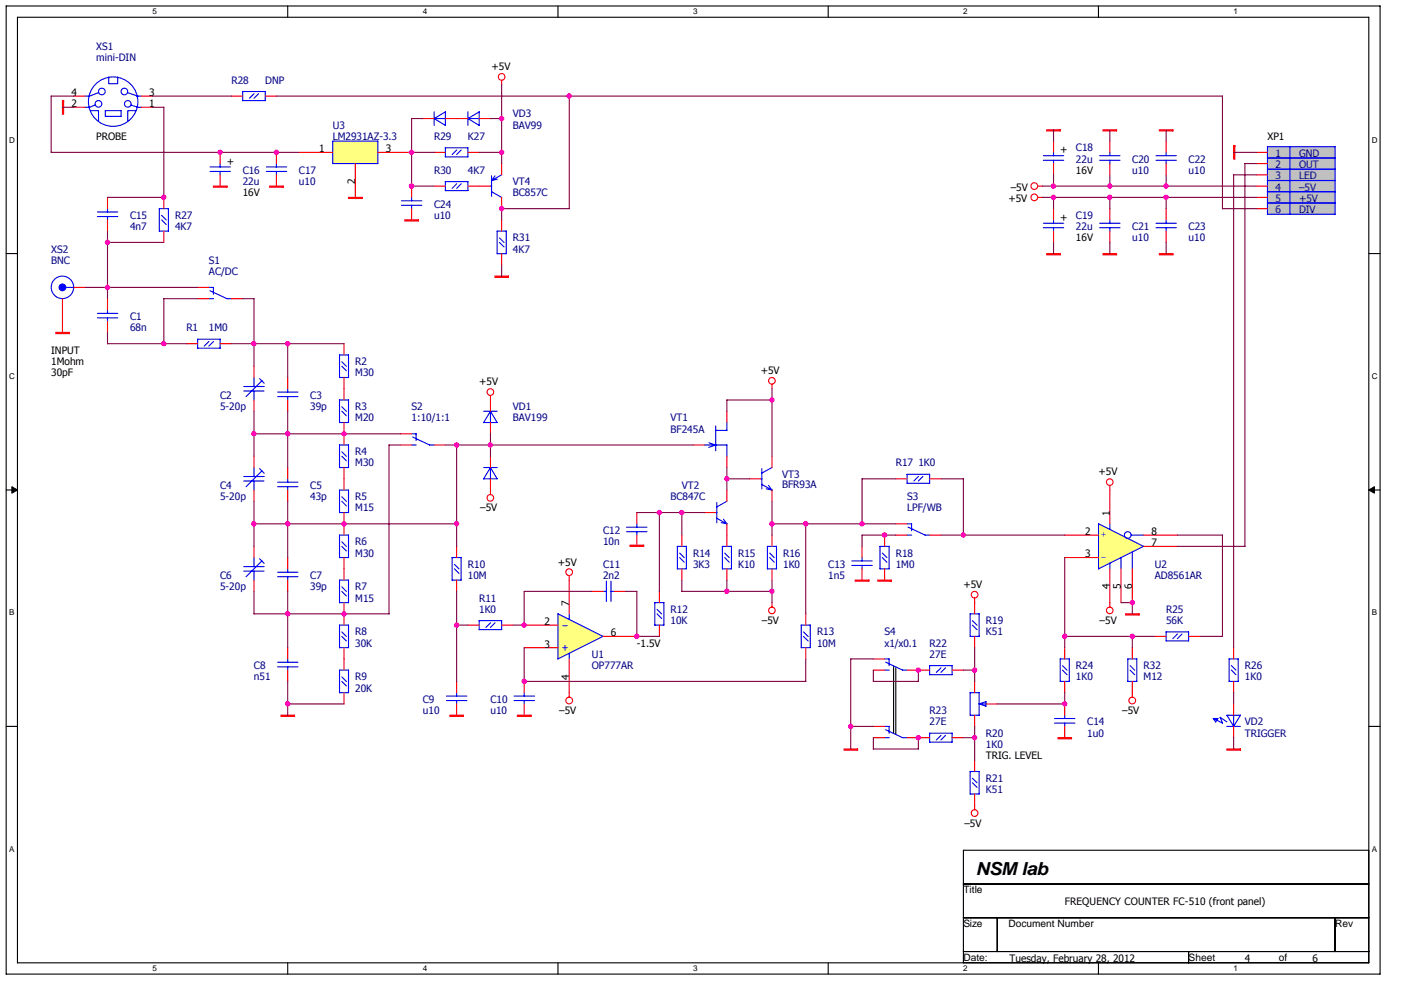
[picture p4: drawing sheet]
<svg xmlns="http://www.w3.org/2000/svg" width="297mm" height="210mm" viewBox="0 0 297 210" stroke-linecap="round" stroke-linejoin="round" font-family="sans-serif">
<path d="M1.3 1.3h291.3v205.3h-291.3zM3.7 3.7h286.5v200.5h-286.5z" fill="none" stroke="#000" stroke-width=".23"/>
<g fill="#fff">
<path d="M32.3 1.5h1v1.9h-1z"/>
<path d="M32.3 204.5h1v1.9h-1z"/>
</g>
<path d="M61 1.3v2.4M61 204.2v2.4" fill="none" stroke="#000" stroke-width=".23"/>
<g fill="#fff">
<path d="M89.6 1.5h1v1.9h-1z"/>
<path d="M89.6 204.5h1v1.9h-1z"/>
</g>
<path d="M118.3 1.3v2.4M118.3 204.2v2.4" fill="none" stroke="#000" stroke-width=".23"/>
<g fill="#fff">
<path d="M146.9 1.5h1v1.9h-1z"/>
<path d="M146.9 204.5h1v1.9h-1z"/>
</g>
<path d="M175.6 1.3v2.4M175.6 204.2v2.4" fill="none" stroke="#000" stroke-width=".23"/>
<g fill="#fff">
<path d="M204.2 1.5h1v1.9h-1z"/>
<path d="M204.2 204.5h1v1.9h-1z"/>
</g>
<path d="M232.9 1.3v2.4M232.9 204.2v2.4" fill="none" stroke="#000" stroke-width=".23"/>
<g fill="#fff">
<path d="M261.5 1.5h1v1.9h-1z"/>
<path d="M261.5 204.5h1v1.9h-1z"/>
<path d="M1.9 28.7h1.3v1.9h-1.3z"/>
<path d="M290.8 28.7h1.3v1.9h-1.3z"/>
<path d="M1.9 78.8h1.3v1.9h-1.3z"/>
<path d="M290.8 78.8h1.3v1.9h-1.3z"/>
</g>
<path d="M1.3 53.8h2.4M290.2 53.8h2.4" fill="none" stroke="#000" stroke-width=".23"/>
<g fill="#fff">
<path d="M1.9 129h1.1v1.9h-1.1z"/>
<path d="M290.8 129h1.1v1.9h-1.1z"/>
</g>
<path d="M1.3 103.9h2.4M290.2 103.9h2.4" fill="none" stroke="#000" stroke-width=".23"/>
<path d="M2.5 103.2l1.2 .7-1.2 .7zM290.2 103.9l1.2-.7v1.4z" fill="#000" stroke="#000" stroke-width=".21"/>
<g fill="#fff">
<path d="M1.9 179.1h1.1v1.9h-1.1z"/>
<path d="M290.8 179.1h1.1v1.9h-1.1z"/>
</g>
<path d="M1.3 154.1h2.4M189.5 141.2v14.3M189.9 141.4v14.4M290.2 154.1h2.4M204.3 180.3h85.9v23.9h-85.9zM204.3 187.5h85.9M204.3 194.7h85.9M211.4 194.7v7.1M283.1 194.7v7.1M204.3 201.8h85.9M252 201.8v2.4" fill="none" stroke="#000" stroke-width=".23"/>
<path d="M268.7 31.1v14.3h14.4v-14.3z" fill-rule="evenodd" fill="#c0c0c0" stroke="#c0c0c0" stroke-width=".23"/>
<g fill="#ffff80" stroke="#ffff80" stroke-width=".23">
<path d="M70.5 29.9v4.8h9.6v-4.8z" fill-rule="evenodd"/>
<path d="M118.3 130.2l9.6 4.8-9.6 4.8z" fill-rule="evenodd"/>
<path d="M232.9 111.1l9.6 4.8-9.6 4.7z" fill-rule="evenodd"/>
</g>
<g fill="none" stroke="#f00" stroke-width=".23">
<path d="M106.4 17v1M15.6 20.4h2.4M15.6 22.8h2.4M30 20.4h2.4M30 22.8h2.4M46.7 32.3v2.4M46.7 37.1v2.4M49.1 20.4h2.4M56.2 20.4h2.4M58.6 32.3v2.4M58.6 37.1v2.4M63.4 32.3h7.1"/>
<path d="M75.3 34.7v7.2M80.1 32.3h7.2M87.3 39.5v2.4M89.7 25.1h2.4M92.1 39.5h2.3M92.1 32.3h2.3M94.4 25.1h4.8M99.2 39.5h4.8M99.2 32.3h2.4M101.6 25.1h2.4M106.4 34.7v2.4M220 39.5h1"/>
<path d="M223.4 29.9v2.4M223.4 34.7v2.4M235.3 29.9v2.4M235.3 34.7v2.4M247.2 29.9v2.4M247.2 34.7v2.4M266.3 39.5h2.4M266.3 32.3h2.4M266.3 34.7h2.4M266.3 37.1h2.4M22.8 41.9v2.4M22.8 46.6v2.4"/>
<path d="M34.7 41.9v2.4M34.7 49v2.4M87.3 44.3v2.3M106.4 41.9v2.4M106.4 46.6v2.4M106.4 53.8v2.4M220 41.9h1M223.4 44.3v2.3M223.4 49v2.4M235.3 44.3v2.3M235.3 49v2.4M247.2 44.3v2.3"/>
<path d="M247.2 49v2.4M266.3 41.9h2.4M266.3 44.3h2.4M13.2 63.4v7.1M15.6 61h2.4M22.8 63.4v2.3M22.8 68.1v2.4M39.5 72.9h2.4M41.9 61h2.4M41.9 63.4h2.4M46.7 72.9h2.4M49.1 63.4h2.4"/>
<path d="M53.8 77.7v2.4M72.9 72.9v2.4M53.8 84.8v2.4M53.8 96.8v2.4M61 80.1v2.3M61 84.8v2.4M61 99.2v2.4M72.9 80.1v4.7M72.9 89.6v4.8M72.9 99.2v4.7M84.9 94.4h2.4M84.9 92h2.4"/>
<path d="M92.1 94.4h2.3M104 83.9v3.3M104 89.6v2.4M104 96.8v2.4M147 94.4h2.3M154.1 87.2v2.4M154.1 96.8v2.4M163.7 81.5v1M163.7 96.8v2.4M53.8 103.9v2.4M53.8 115.9v2.4M61 103.9v2.4"/>
<path d="M61 118.3v2.3M72.9 108.7v4.8M72.9 118.3v4.7M96.8 115.9v2.4M104 101.6v3.3M135 108.7v2.4M135 113.5v2.4M144.6 113.5v2.4M149.3 108.7h2.4M154.1 103.9v2.4M154.1 111.1v4.8M158.9 101.6h2.4"/>
<path d="M163.7 103.9v2.4M163.7 113.5v2.4M182.8 115.9v2.4M187.6 113.5v2.4M189.9 101.6h2.4M189.9 113.5h2.4M189.9 111.1h2.4M197.1 101.6h2.4M197.1 113.5h2.4M225.7 113.5h7.2M225.7 118.3h7.2M235.3 103v8.1"/>
<path d="M242.5 113.5h7.1M242.5 115.9h7.1M53.8 123v2.4M61 123v2.4M61 137.4v2.4M72.9 127.8v4.8M72.9 137.4v4.7M96.8 123v2.4M99.2 132.6h2.4M106.4 132.6h2.4M111.1 132.6h7.2M111.1 137.4h7.2"/>
<path d="M120.7 122.1v8.1M120.7 139.8v8.1M125.5 125.4h2.4M127.9 135h7.1M130.2 125.4h2.4M139.8 125.4v2.4M139.8 132.6v2.4M144.6 120.6v2.4M154.1 120.6v2.4M163.7 120.6v2.4M163.7 127.8v1M170.8 130.2v2.4"/>
<path d="M170.8 137.4v2.4M182.8 120.6v2.4M185.2 139.8h2.4M187.6 120.6v2.4M206.6 126.9v3.3M206.6 135v2.4M225.7 137.4v2.4M235.3 120.6v8.2M237.7 120.6v7.2M240.1 120.6v7.2M240.1 137.4v2.4M244.9 135h2.3"/>
<path d="M252 135h2.4M261.6 137.4v2.4M61 142.1v2.4M72.9 146.9v2.4M96.8 144.5v2.4M96.8 149.3v2.4M111.1 144.5v2.4M111.1 149.3v2.4M185.2 156.5h2.4M185.2 154.1h2.4M185.2 142.1h2.4M192.3 156.5h4.8"/>
<path d="M192.3 142.1h4.8M201.9 156.5h2.4M201.9 142.1h2.4M206.6 144.5v2.4M206.6 151.7v2.4M209 149.3h2.4M225.7 144.5v2.4M225.7 149.3v2.4M225.7 154.1v2.4M240.1 144.5v3.4M261.6 144.5v2.4M261.6 149.3v2.4"/>
<path d="M261.6 154.1v2.4M206.6 161.2v2.4M206.6 168.4v3.3"/>
<circle cx="106.4" cy="16.3" r=".7"/>
<circle cx="219.3" cy="39.5" r=".71"/>
<circle cx="219.3" cy="41.9" r=".71"/>
<circle cx="104" cy="83.1" r=".7"/>
<circle cx="163.7" cy="80.8" r=".7"/>
<circle cx="104" cy="105.6" r=".7"/>
<circle cx="235.3" cy="102.3" r=".7"/>
<circle cx="120.7" cy="121.4" r=".71"/>
<circle cx="163.7" cy="129.5" r=".7"/>
<circle cx="206.6" cy="126.1" r=".71"/>
<circle cx="235.3" cy="129.5" r=".7"/>
<circle cx="120.7" cy="148.6" r=".71"/>
<circle cx="240.1" cy="148.6" r=".71"/>
<circle cx="206.6" cy="172.5" r=".71"/>
</g>
<g fill="#f00" stroke="#f00" stroke-width=".23">
<path d="M221.9 27.5v.3h2.9v-.3z" fill-rule="evenodd"/>
<path d="M59.6 151.7v.2h2.8v-.2z" fill-rule="evenodd"/>
<path d="M179 158.9v.2h2.8v-.2z" fill-rule="evenodd"/>
<path d="M238.7 130.2v.3h2.8v-.3z" fill-rule="evenodd"/>
<path d="M260.1 158.9v.2h2.9v-.2z" fill-rule="evenodd"/>
<path d="M11.8 70.5v.3h2.9v-.3z" fill-rule="evenodd"/>
<path d="M109.7 151.7v.2h2.9v-.2z" fill-rule="evenodd"/>
<path d="M224.3 156.5v.2h2.9v-.2z" fill-rule="evenodd"/>
<path d="M186.1 123v.3h2.9v-.3z" fill-rule="evenodd"/>
<path d="M95.4 151.7v.2h2.9v-.2z" fill-rule="evenodd"/>
<path d="M181.3 123v.3h2.9v-.3z" fill-rule="evenodd"/>
<path d="M133.6 115.6v.3h2.9v-.3z" fill-rule="evenodd"/>
<path d="M73.9 41.9v.2h2.9v-.2z" fill-rule="evenodd"/>
<path d="M45.3 39.5v.2h2.8v-.2z" fill-rule="evenodd"/>
<path d="M57.2 39.5v.2h2.8v-.2z" fill-rule="evenodd"/>
<path d="M104.9 58.6v.2h2.9v-.2z" fill-rule="evenodd"/>
<path d="M13.2 21.3v2.9h.3v-2.9z" fill-rule="evenodd"/>
<path d="M233.9 27.5v.3h2.8v-.3z" fill-rule="evenodd"/>
<path d="M245.8 27.5v.3h2.9v-.3z" fill-rule="evenodd"/>
<path d="M221.9 53.8v.2h2.9v-.2z" fill-rule="evenodd"/>
<path d="M233.9 53.8v.2h2.8v-.2z" fill-rule="evenodd"/>
<path d="M245.8 53.8v.2h2.9v-.2z" fill-rule="evenodd"/>
<path d="M261.6 30.9v2.8h.2v-2.8z" fill-rule="evenodd"/>
<path d="M85.8 46.6v.3h2.9v-.3z" fill-rule="evenodd"/>
</g>
<g fill="none" stroke="#00f" stroke-width=".23">
<path d="M20.9 19.6l-1.9 .8M23 16.3v1.5h2v-1.5M27.1 19.7l2.2 .7M51.4 19.4h4.8v1.9h-4.7v-1.9M53.9 19.9l-1 .9M54.8 19.9l-1 .9M18 20.4h1M18 22.8h1M19.2 23.5h1.7v2.1M20.2 22.3l-1.2 .5M22.3 23.5h3.4v1.2h-3.4zM27.8 22.3l1.5 .5"/>
<path d="M28.8 23.5h-1.7v2.1M29 20.4h1M29 22.8h1M44.5 35.4h4.3M44.5 36.4h4.3M46.7 34.7v.7M46.7 36.4v.7M56.5 35.4h4.3M56.5 36.4h4.3M58.6 34.7v.7M58.6 36.4v.7M70.5 29.9h9.6v4.8h-9.6z"/>
<path d="M92 25.1h2.4M92.1 23.7v2.9M92.1 25.1l2.3 1.5M94.4 31.3h4.8v2h-4.8zM94.4 23.7v2.9M94.4 23.7l-2.4 1.5M96.8 39l-.9 1M96.8 31.8l-.9 1M97.8 39l-1 1M97.8 31.8l-1 1M99.2 25.1h2.4M99.2 23.7v2.9"/>
<path d="M99.2 38.5v1.9h-4.8v-1.9h4.8M101.6 23.7v2.9l-2.4-1.5M101.6 23.7l-2.4 1.5M104 39.5h.2M104.2 37.3v4.3M105 37.3l-.8 1M105.4 38l-1.2 .3M106.4 37.1l-2.2 1.2M221.2 33h4.3M221.2 34h4.3M223.4 32.3v.7M223.4 34v.7"/>
<path d="M233.1 33h4.4M233.1 34h4.4M235.3 32.3v.7M235.3 34v.7M245.1 33h4.3M245.1 34h4.3M247.2 32.3v.7M247.2 34v.7M268.7 38.3h14.4M268.7 33.5h14.4M268.7 35.9h14.4M273.5 31.1v14.3"/>
<path d="M283.1 31.1v14.4M283.1 31.1h-14.4v14.3M20.7 45h4.3M20.7 45.9h4.3M22.8 44.3v.7M22.8 45.9v.8M33.8 44.3l1.9-.1v4.8h-1.9zM34.3 46.6l.9 1M34.3 45.7l.9 1M85.1 42.6h4.3M85.1 43.5h4.3M87.3 41.9v.7"/>
<path d="M87.3 43.5v.8M104.2 40.7l2.2 1.2M105.4 49h1.9M105.4 49v4.8M105.9 51.4l1 1M105.9 50.5l1 .9M107.3 49l.1 4.8h-2M221.2 47.3h4.3M221.2 48.3h4.3M223.4 46.6v.8M223.4 48.3v.7M233.1 47.3h4.4"/>
<path d="M233.1 48.3h4.4M235.3 46.6v.8M235.3 48.3v.7M245.1 47.3h4.3M245.1 48.3h4.3M247.2 46.6v.8M247.2 48.3v.7M268.7 40.7h14.4M268.7 43.1h14.4M268.7 45.4h14.4M13.9 61h1.7M20.7 66.5h4.3"/>
<path d="M20.7 67.4h4.3M22.8 65.7v.8M22.8 67.4v.8M41.9 71.9h4.8v2M41.9 71.9v2M41.9 73.9h4.8M44.3 72.4l-1 1M44.3 61h1v1.4M44.3 63.4h1M44.5 61.7l3.6 1.7M45.3 72.4l-1 1M48.1 63.4h1"/>
<path d="M72 75.3h1.9v4.8h-1.9zM72.5 77.7l.9 1M72.5 76.7l.9 1M51.7 82.9h4.3M51.7 82h4.3M53.8 80.1v1.9M53.8 82.9v2M53.8 99.2v1.9M55 80.3l1 1M55 99.4l1 1M55.5 80.8l-3.3 3.3M55.5 99.9l-3.3 3.3"/>
<path d="M58.9 83.2h4.3M58.9 84.1h4.3M61 82.4v.8M61 84.1v.8M72.5 96.8l.9 .9M72.5 95.8l.9 1M72.5 87.2l.9 1M72.5 86.3l.9 .9M73.9 84.8v4.8h-1.9v-4.8h1.9M73.9 94.4v4.8h-1.9v-4.8h1.9M87.3 94.4h.9M87.3 92h.9"/>
<path d="M87.5 92.7l3.6 1.7h1M88.2 92v1.5M102.5 87.2h2.9M102.5 99.2h2.9M104 99.1l1.4 2.5h-2.9M104 87.2l1.4 2.4h-2.9M104 87.2v2.4M104 99.1v2.5M104 87.2l-1.5 2.4M104 99.2l-1.5 2.4M149.3 94.4h4.8M150.3 93.9l1.5 .5-1.5 .5"/>
<path d="M151.7 91.3h2.4M151.7 90.3v5.3M154.1 89.6v1.7M154.1 94.4v2.4M161.5 99.4v4.3M163.7 99.1l-2.2 1.3M51.7 102h4.3M51.7 101.1h4.3M53.8 102v2M53.8 118.3v1.9M55 118.5l1 1M55.5 119l-3.3 3.3"/>
<path d="M58.9 102.3h4.3M58.9 103.2h4.3M61 101.6v.7M61 103.2v.8M72 113.5h1.9v4.8h-1.9zM72 103.9h1.9v4.8h-1.9zM72.5 115.9l.9 1M72.5 114.9l.9 1M72.5 106.3l.9 1M72.5 105.4l.9 .9M95.8 118.3h2v4.7M95.9 118.3v4.8"/>
<path d="M96.3 119.7l1 1M132.8 112.8h4.4M132.8 111.8h4.4M135 111.1v.7M135 112.8v.7M144.1 118.3l1 1M144.1 117.3l1 1M151.7 108.7h.3M152 106.6v4.3M152 109.9l2.1 1.2M153.1 115.9h2v4.7h-1.9M153.2 115.9v4.8"/>
<path d="M153.4 110.1l.7 1-1.2-.3M153.6 118.3l1 1M153.6 117.3l1 1M154.1 106.3l-2.1 1.2M161.3 101.6h.2M161.5 102.7l2.2 1.3M162.7 115.9h1.9l.1 4.7h-2M162.7 115.9v4.8M162.9 103l.8 .9-1.2-.2M163.2 118.3l1 1M163.2 117.3l1 1M180.6 119.9h4.3"/>
<path d="M180.6 119h4.3M182.8 118.2v.8M182.8 119.9v.7M187.1 118.3l.9 1M187.1 117.3l.9 1M192.3 113.5h1M192.3 111.1h1M192.3 100.6h4.8v1.9h-4.8zM192.5 111.8l3.6 1.7M193.3 111.1v1.5M194.7 101l-.9 1M195.7 101l-1 1"/>
<path d="M196.1 113.5h1M235.3 111.1v1.2M235.3 119.4v1.2M237.7 118.2v2.4M239.8 113.5h2.7M240.1 117.1v3.5M242.5 115.9l-9.6-4.8v9.6M242.5 115.9l-9.6 4.7M51.7 121.1h4.3M51.7 120.2h4.3M53.8 121.1v2M58.9 121.4h4.3"/>
<path d="M58.9 122.3h4.3M61 120.6v.8M61 122.3v.8M61 139.8v.7M72 123h1.9v4.8h-1.9zM72 132.6h1.9v4.8h-1.9zM72.5 135l.9 1M72.5 134l.9 1M72.5 125.4l.9 1M72.5 124.5l.9 1M95.9 123h1.9M96.3 120.6l1 1"/>
<path d="M101.6 131.6h4.8v1.9h-4.8M101.6 131.6v2M104 132.1l-1 1M105 132.1l-1 1M118.3 130.2l9.6 4.8M118.3 130.2v9.6l9.6-4.8M120.7 130.2v1.2M120.7 138.5v1.3M127.9 125.4h.7M128.6 123.3v4.3M129.5 125.4h.8M129.5 123.3v4.3"/>
<path d="M139.3 130.2l1 1M139.3 129.2l1 1M140.8 127.8v4.8h-2M140.8 127.8h-2v4.8M143.6 120.6h1.9M145.5 120.6v-4.7h-1.9v4.8M169.9 132.6h1.9v4.8h-1.9zM170.3 135l1 1M170.3 134l1 1M186.6 120.6h1.9M187.6 139.8h.9M188.5 120.6v-4.7h-1.9v4.8"/>
<path d="M188.5 139.8v1.4M205.7 130.2h1.9v4.8h-1.9v-4.8M206.2 132.6l1 1M206.2 131.6l1 1M224.8 139.8h1.9M224.8 139.8v4.7h1.9M226.7 139.7v4.8M241 139.8h-1.9v4.7h1.9M241 139.7v4.8M247.2 134h4.8M247.2 134v2l4.8-.1M249.6 134.5l-.9 1"/>
<path d="M250.6 134.5l-1 1M252 134v1.9M260.6 139.8h1.9M262.5 139.7v4.8h-1.9v-4.7M58.9 140.5h4.3M58.9 141.4h4.3M61 141.4v.8M72.5 144.5l.9 1M72.5 143.6l.9 .9M73.9 142.1v4.8h-1.9v-4.8h1.9M94.7 147.6h4.3M94.7 148.6h4.3"/>
<path d="M96.8 146.9v.8M96.8 148.6v.7M109 147.6h4.3M109 148.6h4.3M111.1 146.9v.8M111.1 148.6v.7M187.6 156.5h.9M187.6 154.1h.9M187.6 142.1h.9M187.8 154.8l3.5 1.7h1M187.8 140.4l3.5 1.7h1M188.5 154.1v1.4"/>
<path d="M197.1 155.5h4.8v1.9M197.1 141.2h4.8M197.1 141.2v1.9h4.8M197.1 155.5v1.9h4.8M199.5 141.6l-1 1M199.5 156l-1 1M200.5 141.6l-1 1M200.5 156l-1 1M201.9 141.2v1.9M205.7 146.9h1.9M207.6 146.9v4.8h-1.9v-4.8M209 148.8v1l-1.4-.5"/>
<path d="M209.1 148.8l-1.5 .5h1.5M223.6 153.4h4.3M223.6 152.4h4.3M225.3 142.1l.9 1M225.3 141.2l.9 1M225.7 151.7v.7M225.7 153.4v.7M239.6 142.1l1 1M239.6 141.2l1 1M257.3 152.4h.9l-.5 .7zM258.7 152.1l1.4 1M258.7 152.2l.5 1.2-2-1"/>
<path d="M260.1 154.1h2.9M260.1 151.7h2.9l-1.4 2.4M260.1 151.7l1.5 2.4M261.1 141.2l.9 .9M261.1 142.1l.9 1M261.6 151.7v2.4M205.7 163.6h1.9v4.8h-1.9M205.7 163.6v4.8M206.2 166l1 1M206.2 165.1l1 .9"/>
<circle cx="21.6" cy="19.4" r=".71"/>
<circle cx="26.4" cy="19.4" r=".7"/>
<circle cx="20.9" cy="22" r=".71"/>
<circle cx="24" cy="21.6" r="5.2"/>
<circle cx="27.1" cy="22" r=".7"/>
<circle cx="13.2" cy="60.9" r="2.38"/>
<circle cx="239.1" cy="113.5" r=".71"/>
</g>
<circle cx="13.2" cy="60.9" r=".71" fill="#00f" stroke="#00f" stroke-width=".23"/>
<g fill="none" stroke="#800040" stroke-width=".23">
<path d="M106.4 18v16.7M10.8 20.4h4.8M10.9 20.4v11.9h52.5M13.2 22.8h2.4M32.3 22.8l2.4-.1v19.2M32.4 20.4h16.7M58.6 20.4h200.6v23.9h7.2M87.3 32.3h4.8M89.7 25.1h-2.4v14.4h4.8M101.6 32.3h4.8M104 25.1h2.4M120.7 20.4v23.9h-14.3v2.4"/>
<path d="M221 39.5h45.4M223.4 27.5v2.5M223.4 37.1v2.4M235.3 27.5v2.5M235.3 37.1v2.4M247.2 27.5v2.5M247.2 37.1v2.4M261.5 32.3h4.8M266.4 34.7h-2.5v81.2M266.4 37.1h-4.8v100.3M22.8 51.4h11.9M22.8 49v14.4"/>
<path d="M22.8 41.9h12M106.4 56.2v2.4M221 41.9h45.4M223.4 41.9v2.4M223.4 51.4v2.4M235.3 41.9v2.4M235.3 51.4v2.4M247.2 41.9v2.4M247.2 51.4v2.4M18 61h23.9M22.8 70.5v2.4M22.8 72.9h16.7"/>
<path d="M41.9 63.4h-7.2v9.5M49.1 72.9h23.9M51.5 63.4h2.4l-.1 14.3M61 72.9v7.2M53.8 87.2v9.6M53.8 92h31.1M61 87.2v12M84.9 94.4h-2.4v35.8M94.4 94.4h52.6M96.8 94.4v21.5M104 92v4.8M154.1 99.2v4.8"/>
<path d="M163.7 82.4v14.4M163.7 84.8h-9.6v2.4M53.8 106.3v9.6M53.8 111.1h43M61 106.3v12M135 108.7h14.4M139.8 108.7v16.8M144.6 108.7v4.8M154.1 101.6h4.8M163.7 111.1h26.2M163.7 106.3v7.2M170.8 111.1v19.1"/>
<path d="M189.9 101.6h-7.1v9.5M189.9 113.5h-7.1v2.4M199.5 101.6h4.8v11.9M199.5 113.5h26.3M225.7 118.3v19.1M249.6 113.5h9.6v21.5h-4.8M249.6 115.9h14.4M53.8 125.4v4.8M53.8 130.2h28.7M61 125.4v12M96.8 125.4v19.1M96.8 132.6h2.4"/>
<path d="M108.8 132.6h2.4M111.1 137.4v7.1h59.7v-4.7M125.5 125.4h-14.4v7.2M132.6 125.4h2.4M135 125.4v9.6h4.8M144.6 125.4h19.1M144.6 123v2.5M154.1 123v2.5M163.7 123v4.8M185.2 139.8h-4.8v19.1M206.6 137.4v7.1M225.7 135h19.2"/>
<path d="M237.7 127.8h2.4M240.1 127.8v2.4M240.1 135v2.4M61 144.5v7.2M61 149.3h12M180.4 154.1h4.8M185.2 142.1v2.4h9.5M185.2 156.5v2.4h9.5M194.7 142.1v2.4M194.7 156.4v2.5M204.3 156.5h2.4M204.3 142.1h2.4"/>
<path d="M206.6 154.1v7.2M225.7 146.9v2.4h-14.3M261.6 146.9v2.4M261.6 156.5v2.4"/>
</g>
<g fill="#f0f" stroke="#f0f" stroke-width=".23">
<circle cx="22.8" cy="61" r=".47"/>
<circle cx="34.7" cy="72.9" r=".47"/>
<circle cx="53.8" cy="72.9" r=".47"/>
<circle cx="61" cy="72.9" r=".47"/>
<circle cx="61" cy="92" r=".47"/>
<circle cx="72.9" cy="92" r=".47"/>
<circle cx="72.9" cy="111.1" r=".47"/>
<circle cx="61" cy="111.1" r=".47"/>
<circle cx="53.8" cy="92" r=".47"/>
<circle cx="72.9" cy="130.2" r=".47"/>
<circle cx="61" cy="130.2" r=".47"/>
<circle cx="53.8" cy="111.1" r=".47"/>
<circle cx="61" cy="149.3" r=".47"/>
<circle cx="96.8" cy="111.1" r=".47"/>
<circle cx="96.8" cy="94.4" r=".47"/>
<circle cx="104" cy="94.4" r=".47"/>
<circle cx="96.8" cy="132.6" r=".47"/>
<circle cx="111.1" cy="132.6" r=".47"/>
<circle cx="111.1" cy="144.5" r=".47"/>
<circle cx="154.1" cy="101.5" r=".47"/>
<circle cx="163.7" cy="111.1" r=".47"/>
<circle cx="144.6" cy="108.7" r=".47"/>
<circle cx="154.1" cy="125.4" r=".47"/>
<circle cx="163.7" cy="125.4" r=".47"/>
<circle cx="139.8" cy="108.7" r=".47"/>
<circle cx="135" cy="135" r=".48"/>
<circle cx="170.8" cy="111.1" r=".48"/>
<circle cx="163.7" cy="84.8" r=".47"/>
<circle cx="187.5" cy="113.5" r=".47"/>
<circle cx="204.3" cy="113.5" r=".47"/>
<circle cx="182.8" cy="111.1" r=".48"/>
<circle cx="225.7" cy="135" r=".47"/>
<circle cx="225.7" cy="149.3" r=".47"/>
<circle cx="206.6" cy="142.1" r=".47"/>
<circle cx="206.6" cy="156.5" r=".47"/>
<circle cx="180.4" cy="154.1" r=".47"/>
<circle cx="240.1" cy="127.8" r=".47"/>
<circle cx="106.4" cy="25.1" r=".47"/>
<circle cx="87.3" cy="39.5" r=".48"/>
<circle cx="106.4" cy="32.3" r=".47"/>
<circle cx="87.3" cy="32.3" r=".47"/>
<circle cx="46.7" cy="32.3" r=".47"/>
<circle cx="58.6" cy="32.3" r=".47"/>
<circle cx="106.4" cy="44.2" r=".47"/>
<circle cx="247.2" cy="39.5" r=".47"/>
<circle cx="235.3" cy="41.8" r=".47"/>
<circle cx="247.2" cy="41.8" r=".47"/>
<circle cx="223.3" cy="41.8" r=".47"/>
<circle cx="22.8" cy="51.4" r=".47"/>
<circle cx="34.7" cy="41.8" r=".47"/>
<circle cx="223.3" cy="39.5" r=".47"/>
<circle cx="235.3" cy="39.5" r=".47"/>
<circle cx="120.7" cy="20.4" r=".47"/>
<circle cx="194.7" cy="142.1" r=".47"/>
<circle cx="194.7" cy="156.5" r=".47"/>
<circle cx="240.1" cy="135" r=".47"/>
</g>
<text font-size="3.8" x="206.9" y="185.5">NSM lab</text>
<g font-size="2.2" fill="#000080">
<text x="20.4" y="10.6">XS1</text>
<text x="20.4" y="13">mini-DIN</text>
<text x="49.1" y="17.8">R28</text>
<text x="56.2" y="17.8">DNP</text>
<text x="70.5" y="27.3">U3</text>
<text x="70.5" y="29.7">LM2931AZ-3.3</text>
<text x="92.1" y="29.7">R29</text>
<text x="99.2" y="29.7">K27</text>
<text x="108.8" y="24.9">VD3</text>
<text x="108.8" y="27.3">BAV99</text>
<text x="228.1" y="32.1">C18</text>
<text x="228.1" y="34.5">22u</text>
<text x="240.1" y="34.5">C20</text>
<text x="252" y="34.5">C22</text>
<text x="270.4" y="33.3">1</text>
<text x="270.4" y="35.7">2</text>
<text x="275.4" y="33.3">GND</text>
<text x="275.4" y="35.7">OUT</text>
<text x="51.5" y="36.9">C16</text>
<text x="51.5" y="39.2">22u</text>
<text x="63.4" y="36.9">C17</text>
<text x="63.4" y="39.2">u10</text>
<text x="92.1" y="36.9">R30</text>
<text x="99.2" y="36.9">4K7</text>
<text x="108.8" y="39.2">VT4</text>
<text x="108.8" y="41.6">BC857C</text>
<text x="240.1" y="36.9">u10</text>
<text x="252" y="36.9">u10</text>
<text x="270.4" y="40.4">4</text>
<text x="270.4" y="38.1">3</text>
<text x="275.4" y="40.4">–5V</text>
<text x="275.4" y="38.1">LED</text>
<text x="27.6" y="46.4">C15</text>
<text x="37.1" y="46.4">R27</text>
<text x="92.1" y="44">C24</text>
<text x="92.1" y="46.4">u10</text>
<text x="228.1" y="46.4">C19</text>
<text x="270.4" y="42.8">5</text>
<text x="270.4" y="45.2">6</text>
<text x="275.4" y="42.8">+5V</text>
<text x="275.4" y="45.2">DIV</text>
<text x="10.9" y="53.6">XS2</text>
<text x="27.6" y="48.8">4n7</text>
<text x="37.1" y="48.8">4K7</text>
<text x="108.8" y="51.2">R31</text>
<text x="108.8" y="53.6">4K7</text>
<text x="228.1" y="48.8">22u</text>
<text x="240.1" y="48.8">C21</text>
<text x="240.1" y="51.2">u10</text>
<text x="252" y="48.8">C23</text>
<text x="252" y="51.2">u10</text>
<text x="10.9" y="56">BNC</text>
<text x="44.3" y="56">S1</text>
<text x="44.3" y="58.4">AC/DC</text>
<text x="27.6" y="67.9">C1</text>
<text x="27.6" y="70.3">68n</text>
<text x="39.5" y="70.3">R1</text>
<text x="44.3" y="70.3">1M0</text>
<text x="75.3" y="77.4">R2</text>
<text x="75.3" y="79.8">M30</text>
<text x="46.7" y="84.6">C2</text>
<text x="46.7" y="87">5-20p</text>
<text x="65.8" y="84.6">C3</text>
<text x="65.8" y="87">39p</text>
<text x="75.3" y="87">R3</text>
<text x="75.3" y="89.4">M20</text>
<text x="87.3" y="87">S2</text>
<text x="87.3" y="89.4">1:10/1:1</text>
<text x="108.8" y="87">VD1</text>
<text x="108.8" y="89.4">BAV199</text>
<text x="142.2" y="89.4">VT1</text>
<text x="142.2" y="91.8">BF245A</text>
<text x="75.3" y="96.5">R4</text>
<text x="75.3" y="98.9">M30</text>
<text x="165.8" y="101.3">VT3</text>
<text x="189.9" y="98.9">R17 1K0</text>
<text x="46.7" y="103.7">C4</text>
<text x="46.7" y="106.1">5-20p</text>
<text x="65.8" y="103.7">C5</text>
<text x="65.8" y="106.1">43p</text>
<text x="75.3" y="106.1">R5</text>
<text x="142.2" y="106.1">BC847C</text>
<text x="144.6" y="103.7">VT2</text>
<text x="165.8" y="103.5">BFR93A</text>
<text x="192.3" y="106.1">S3</text>
<text x="75.3" y="108.5">M15</text>
<text x="127.9" y="113.3">C12</text>
<text x="192.3" y="108.5">LPF/WB</text>
<text x="75.3" y="115.7">R6</text>
<text x="75.3" y="118">M30</text>
<text x="127.9" y="115.7">10n</text>
<text x="147" y="118">R14</text>
<text x="156.5" y="118">R15</text>
<text x="166" y="118">R16</text>
<text x="189.9" y="118">R18</text>
<text x="46.7" y="122.8">C6</text>
<text x="46.7" y="125.2">5-20p</text>
<text x="65.8" y="122.8">C7</text>
<text x="65.8" y="125.2">39p</text>
<text x="75.3" y="125.2">R7</text>
<text x="99.2" y="120.4">R10</text>
<text x="99.2" y="122.8">10M</text>
<text x="127.9" y="120.4">C11</text>
<text x="127.9" y="122.8">2n2</text>
<text x="147" y="120.4">3K3</text>
<text x="156.5" y="120.4">K10</text>
<text x="166" y="120.4">1K0</text>
<text x="175.6" y="120.4">C13</text>
<text x="175.6" y="122.8">1n5</text>
<text x="189.9" y="120.4">1M0</text>
<text x="244.9" y="120.4">U2</text>
<text x="244.9" y="122.8">AD8561AR</text>
<text x="75.3" y="127.6">M15</text>
<text x="101.6" y="127.6">R11</text>
<text x="101.6" y="130">1K0</text>
<text x="142.2" y="130">R12</text>
<text x="247.2" y="130">R25</text>
<text x="75.3" y="134.7">R8</text>
<text x="75.3" y="137.1">30K</text>
<text x="142.2" y="132.4">10K</text>
<text x="173.2" y="134.7">R13</text>
<text x="173.2" y="137.1">10M</text>
<text x="187.6" y="134.7">S4</text>
<text x="187.6" y="137.1">x1/x0.1</text>
<text x="197.1" y="137.1">R22</text>
<text x="209" y="132.4">R19</text>
<text x="209" y="134.7">K51</text>
<text x="247.2" y="132.4">56K</text>
<text x="53.8" y="141.9">C8</text>
<text x="125.5" y="139.5">U1</text>
<text x="125.5" y="141.9">OP777AR</text>
<text x="197.1" y="139.5">27E</text>
<text x="228.1" y="141.9">R24</text>
<text x="242.5" y="141.9">R32</text>
<text x="263.9" y="141.9">R26</text>
<text x="53.8" y="144.3">n51</text>
<text x="75.3" y="144.3">R9</text>
<text x="75.3" y="146.7">20K</text>
<text x="89.7" y="149.1">C9</text>
<text x="104" y="149.1">C10</text>
<text x="228.1" y="144.3">1K0</text>
<text x="242.5" y="144.3">M12</text>
<text x="263.9" y="144.3">1K0</text>
<text x="89.7" y="151.5">u10</text>
<text x="104" y="151.5">u10</text>
<text x="197.1" y="151.5">R23</text>
<text x="197.1" y="153.9">27E</text>
<text x="230.5" y="153.9">C14</text>
<text x="263.9" y="153.9">VD2</text>
<text x="209" y="156.2">R20</text>
<text x="209" y="158.6">1K0</text>
<text x="230.5" y="156.2">1u0</text>
<text x="263.9" y="156.2">TRIGGER</text>
<text x="209" y="165.8">R21</text>
<text x="209" y="168.2">K51</text>
</g>
<g font-size="2.2">
<text x="104.2" y="14.9">+5V</text>
<text x="15.2" y="20.4">4</text>
<text x="15.2" y="22.7">2</text>
<text x="31.6" y="22.7">1</text>
<text x="31.6" y="20.4">3</text>
<text x="20.4" y="29.7">PROBE</text>
<text x="268.7" y="29.7">XP1</text>
<text x="48.1" y="34.9">+</text>
<text x="67.7" y="32.3">1</text>
<text x="81.8" y="32.3">3</text>
<text x="224.8" y="32.6">+</text>
<text x="51.5" y="41.6">16V</text>
<text x="75.3" y="39.1" transform="rotate(-90 75.3 39.1)">2</text>
<text x="214.3" y="40.4">–5V</text>
<text x="228.1" y="36.9">16V</text>
<text x="213.8" y="42.8">+5V</text>
<text x="224.8" y="46.9">+</text>
<text x="228.1" y="51.2">16V</text>
<text x="10.9" y="75.1">INPUT</text>
<text x="10.9" y="77.4">1Mohm</text>
<text x="10.9" y="79.8">30pF</text>
<text x="101.6" y="81.7">+5V</text>
<text x="161.3" y="79.4">+5V</text>
<text x="232.9" y="100.8">+5V</text>
<text x="101.8" y="108.5">–5V</text>
<text x="230.1" y="113.5">2</text>
<text x="235.3" y="109.4" transform="rotate(-90 235.3 109.4)">1</text>
<text x="244.1" y="113.5">8</text>
<text x="118.3" y="120">+5V</text>
<text x="230.1" y="118.2">3</text>
<text x="244.1" y="115.9">7</text>
<text x="204.3" y="124.7">+5V</text>
<text x="235.3" y="125" transform="rotate(-90 235.3 125)">4</text>
<text x="237.7" y="125" transform="rotate(-90 237.7 125)">5</text>
<text x="240" y="125" transform="rotate(-90 240 125)">6</text>
<text x="120.7" y="128.5" transform="rotate(-90 120.7 128.5)">7</text>
<text x="115.4" y="132.6">2</text>
<text x="115.4" y="137.4">3</text>
<text x="129.5" y="135">6</text>
<text x="135" y="137.1">-1.5V</text>
<text x="161.5" y="132.4">–5V</text>
<text x="233.1" y="132.4">–5V</text>
<text x="120.7" y="144.1" transform="rotate(-90 120.7 144.1)">4</text>
<text x="118.6" y="151.5">–5V</text>
<text x="237.9" y="151.5">–5V</text>
<text x="209" y="161">TRIG. LEVEL</text>
<text x="204.5" y="175.3">–5V</text>
<text x="204.3" y="189.5">Title</text>
<text x="204.3" y="196.6">Size</text>
<text x="213.8" y="196.6">Document Number</text>
<text x="225.7" y="192">FREQUENCY COUNTER FC-510 (front panel)</text>
<text x="283.1" y="196.6">Rev</text>
<text x="204.3" y="203.8">Date:</text>
<text x="214.1" y="204">Tuesday, February 28, 2012</text>
<text x="252" y="203.8">Sheet</text>
<text x="263.9" y="204">4</text>
<text x="271.1" y="203.8">of</text>
<text x="278.3" y="204">6</text>
</g>
<g font-size="2.2" fill="#00f">
<text x="233.4" y="118.8">–</text>
<text x="233.4" y="114">+</text>
<text x="119.3" y="133.3">–</text>
<text x="119" y="138.1">+</text>
</g>
<g font-size="1.7">
<text x="32.3" y="3">5</text>
<text x="89.6" y="3">4</text>
<text x="146.9" y="3">3</text>
<text x="204.2" y="3">2</text>
<text x="261.5" y="3">1</text>
<text x="1.9" y="30.2">D</text>
<text x="290.8" y="30.2">D</text>
<text x="1.9" y="80.4">C</text>
<text x="290.8" y="80.4">C</text>
<text x="1.9" y="130.5">B</text>
<text x="290.8" y="130.5">B</text>
<text x="1.9" y="180.7">A</text>
<text x="290.8" y="180.7">A</text>
<text x="32.3" y="206">5</text>
<text x="89.6" y="206">4</text>
<text x="146.9" y="206">3</text>
<text x="204.2" y="206">2</text>
<text x="261.5" y="206">1</text>
</g>
</svg>
